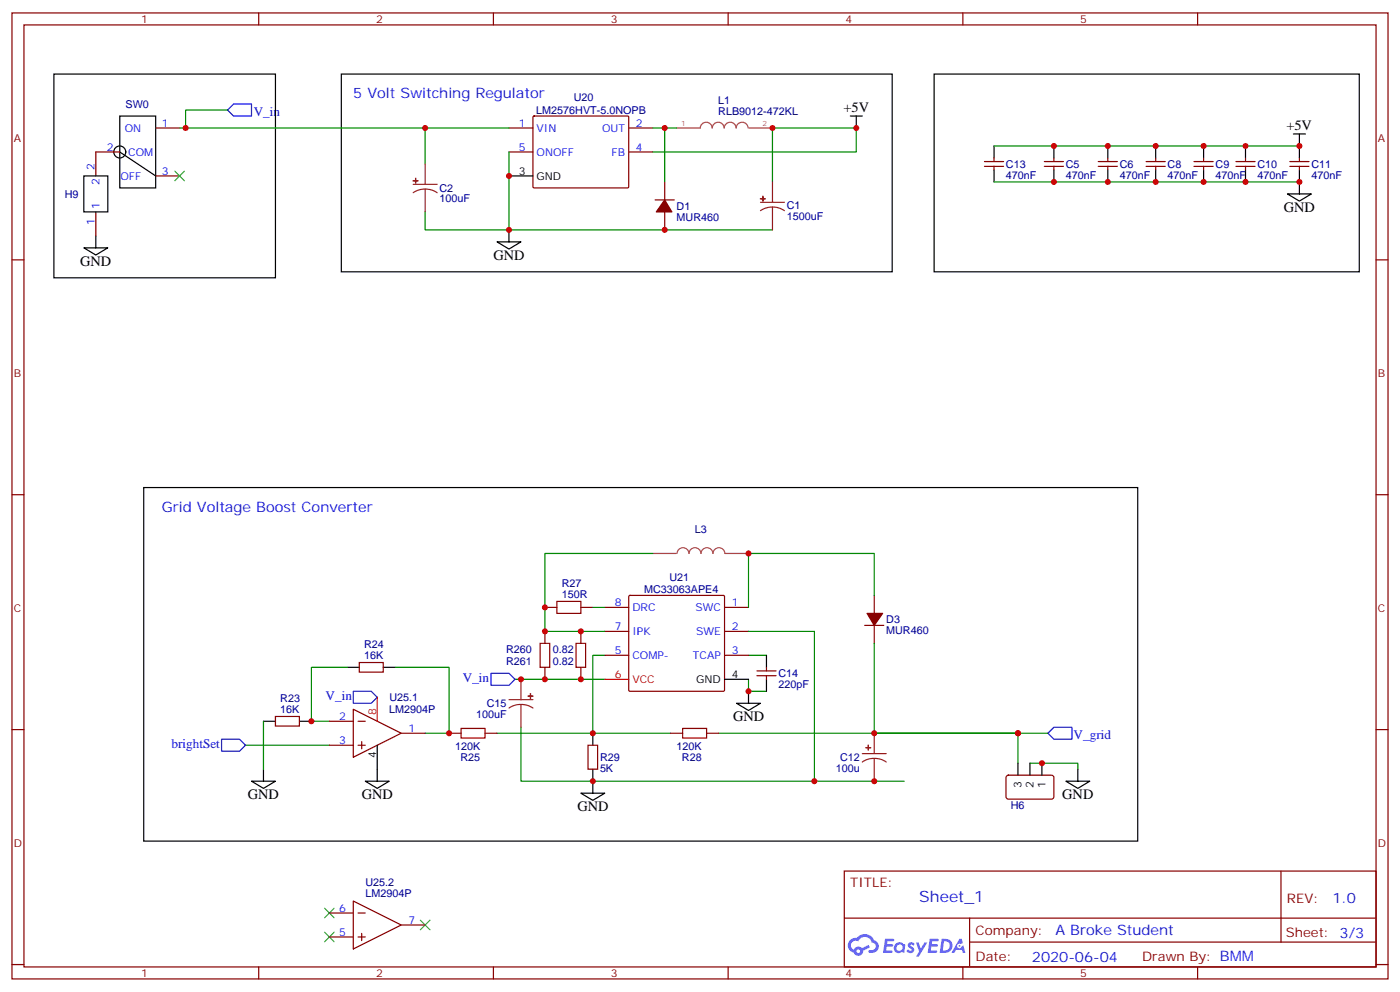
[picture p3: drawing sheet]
<svg xmlns="http://www.w3.org/2000/svg" width="412mm" height="292mm" viewBox="0 0 412 292" stroke-linecap="round" stroke-linejoin="round" font-family="sans-serif">
<g fill="none" stroke="#870000" stroke-width=".35">
<path d="M3.5 3.8h405.4v284.3h-405.4zM7.1 7.3h398.2v277.3h-398.2zM76.2 3.8v3.5M145.3 3.8v3.5M214.5 3.8v3.5M283.6 3.8v3.5M352.8 3.8v3.5M3.5 76.5h3.6M405.3 76.5h3.6M3.5 145.6h3.6M405.3 145.6h3.6M3.5 214.8h3.6"/>
<path d="M405.3 214.8h3.6M248.7 256.4h156.6v28.2h-156.6zM377.3 256.4v20.9M248.7 270.2h156.5M285.6 277.3h119.6M285.6 270.2v14.2M3.5 283.9h3.6M76.2 284.6v3.5M145.3 284.6v3.5M214.5 284.6v3.5M283.6 284.6v3.5M352.8 284.6v3.5"/>
<path d="M405.3 283.9h3.6"/>
</g>
<g fill="#5487ff">
<path d="M267.7 277.6a1.22 1.22 0 0 1 1.7 .2l-.4 .6a.47 .47 0 0 0-.3-.4 .47 .47 0 0 0-.5 .2l.1 .2a1.14 1.14 0 0 1 .8 1.8 1.14 1.14 0 0 1-1.9 0l-.2-.2 .5-.6 .7 .5a.29 .29 0 0 0 .3-.3 .29 .29 0 0 0-.2-.3 1.04 1.04 0 0 1-.6-1.7z"/>
<path d="M260.7 276.3h2.4l.3 .2-.2 .5-1.8 .1-.1 .8h1.5l.3 .4-.3 .4h-1.6l-.2 1.1h1.7l.2 .3-.2 .3-2.6 .1z"/>
<path d="M273.8 276.3h2.4l.3 .2-.1 .5-1.8 .1-.2 .8h1.6l.3 .4-.4 .4h-1.6l-.1 1.1h1.7l.2 .3-.2 .3-2.6 .1z"/>
<path d="M282.6 276.3h.7l.3 1.3-.6 .3a.69 .69 0 0 0-1 .3 .69 .69 0 0 0 .4 .9 .69 .69 0 0 0 .9-.6l.5-.2 .6 2.2h-.8l-.2-.9h-1.8l-.5 .9h-.8z"/>
<path d="M269.8 277.4h.8l.6 1.8 1.1-1.8h.9l-2.6 4.2h-.8l.9-1.5z"/>
<path d="M277.4 276.3l-.6 4.2h1.3a2.11 2.11 0 0 0 2.5-2.1 2.11 2.11 0 0 0-2.5-2.1zM278.1 277.1a1.39 1.39 0 0 1 1.7 1.4 1.39 1.39 0 0 1-1.8 1.3h-.3z"/>
<path d="M263.7 277.9a1.54 1.54 0 0 0-.1 2.2 1.54 1.54 0 0 0 2.2 .1l.6 .3 .3-2.3-.2-.3h-.4a1.49 1.49 0 0 0-2.4 0zM264 278.9a.94 .94 0 0 1 1.8 0 .94 .94 0 0 1-1.8 0z"/>
<path d="M250.4 276.7a2.18 2.18 0 0 0 1.1 3.7 1.44 1.44 0 0 0 1.6 .9 1.44 1.44 0 0 0 1.2-1.4l2-1.1-.5-.7-1.9 1a1.47 1.47 0 0 0-2.4 .4 1.39 1.39 0 0 1-.7-1.9 1.39 1.39 0 0 1 2-.5 2.12 2.12 0 0 1 2.2-1.3 2.12 2.12 0 0 1 1.9 1.7 1.14 1.14 0 0 1 1.1 1.4 1.14 1.14 0 0 1-1.7 .7 .43 .43 0 0 0-.5 .4 .43 .43 0 0 0 .4 .5 1.98 1.98 0 0 0 2.5-1.2 1.98 1.98 0 0 0-1.2-2.6 3.1 3.1 0 0 0-5.3-.6l-.9 .1zM252.3 280a.55 .55 0 0 1 1.1 0 .55 .55 0 0 1-1.1 0z"/>
<circle cx="282.6" cy="278.4" r=".26"/>
</g>
<path d="M68.8 30.6h5.3v3.5h-5.3l-1.8-1.7zM144.6 198.2h5.3l1.8 1.8-1.8 1.7h-5.3zM65.3 217.6h5.3l1.7 1.8-1.7 1.7h-5.3zM104.1 203.5h5.3l1.7 1.7-1.7 1.8h-5.3zM310.4 214.1h5.3v3.5h-5.3l-1.7-1.8z" fill="none" stroke="#00f" stroke-width=".35"/>
<g fill="none" stroke="#000" stroke-width=".35">
<path d="M15.9 21.8h65.2v60h-65.2zM35.3 34.1h10.6v21.2h-10.6zM100.5 21.8h162.3v58.2h-162.3zM250.5 34.1h3.5M252.2 34.1v3.6M275.2 21.8h125.2v58.2h-125.2zM381 39.4h3.5M382.8 39.4v7.1M24.7 51.8h7v10.6h-7zM35.3 44.7l10.6 7.1M149.9 51.8h7.1M292.8 43v3.5"/>
<path d="M292.8 50v3.6M310.4 43v3.5M310.4 50v3.6M326.3 43v3.5M326.3 50v3.6M340.4 43v3.5M340.4 50v3.6M354.5 43v3.5M354.5 50v3.6M366.9 43v3.5M366.9 50v3.6M379.2 57.1h7.1l-3.5 2.1z"/>
<path d="M382.8 50v7.1M24.7 73h7l-3.5 2.1zM28.2 69.4v3.6M146.4 71.2h7.1l-3.6 2.1zM149.9 67.7v3.5M42.3 143.5h292.8v104.1h-292.8zM102.3 196.4h3.5M112.9 196.4h3.5M213.4 200h7.1M225.8 192.9v3.5M225.8 200v3.5M77.6 212.3h3.5"/>
<path d="M88.2 212.3h3.5M111.1 219.4v10.5M174.6 215.8v3.6M217 207h7l-3.5 2.1zM220.5 203.5v3.5M74.1 229.9h7l-3.5 2.2zM77.6 226.4v3.5M107.6 229.9h7.1l-3.6 2.2zM171.1 233.5h7.1l-3.6 2.1zM174.6 226.4v7.1M299.9 224.6v3.6M303.4 224.6v3.6"/>
<path d="M306.9 224.6v3.6M314 229.9h7l-3.5 2.2zM317.5 226.4v3.5"/>
<circle cx="35.3" cy="44.7" r="1.76"/>
</g>
<g fill="none" stroke="#008700" stroke-width=".35">
<path d="M52.9 37.7h72.3M67 32.4h-12.3v5.3M149.9 37.7h-24.7v10.6M192.3 37.7h7M195.8 37.7v15.9M149.9 44.7v23h77.6M192.3 44.7h59.9v-7h-24.7v15.9M292.8 53.6h90M292.8 43h90M125.2 62.4v5.3h24.7M174.6 178.8h3.6M192.3 162.9h-31.8v22.9h17.7"/>
<path d="M220.5 162.9h37v12.4M220.5 162.2v16.6M102.3 196.4h-10.6v15.9h5.3M116.4 196.4h15.9v19.4h-7.1M151.7 200h26.5M178.2 192.9h-3.6v22.9h23M220.5 200v3.5h5.3M220.5 185.8h19.4v44.1M220.5 192.9h5.3M257.5 189.4v26.4M72.3 219.4h24.7M77.6 212.3v14.1"/>
<path d="M146.4 215.8h28.2M153.5 214.1v15.8h112.8M211.7 215.8h97M299.9 215.8v8.8M303.4 224.6h14.1v1.8"/>
</g>
<g fill="none" stroke="#870000" stroke-width=".35">
<path d="M45.9 37.7h7M149.9 37.7h7.1M157 34.3l.3-.2 27.7 .1 .2 .3v20.6l-.3 .2h-27.7l-.2-.3zM185.2 37.7h7.1M35.3 44.7h-7.1v7.1M45.9 51.8h7M149.9 44.7h7.1M185.2 44.7h7.1M193 58.8h5.6M195.8 53.6v5.2M290 49h5.6M290 47.6h5.6"/>
<path d="M292.8 46.5v1.1M292.8 49v1M307.6 49h5.7M307.6 47.6h5.7M310.4 46.5v1.1M310.4 49v1M323.5 49h5.6M323.5 47.6h5.6M326.3 46.5v1.1M326.3 49v1M337.6 49h5.7M337.6 47.6h5.7"/>
<path d="M340.4 46.5v1.1M340.4 49v1M351.7 49h5.7M351.7 47.6h5.7M354.5 46.5v1.1M354.5 49v1M364.1 49h5.6M364.1 47.6h5.6M366.9 46.5v1.1M366.9 49v1M379.9 49h5.7M379.9 47.6h5.7"/>
<path d="M382.8 46.5v1.1M382.8 49v1M28.2 62.4v7M195.8 62.4v5.3M160.5 178.8h3.5M171.1 178.8h3.5M178.2 178.8h7M185.3 175.4l.3-.1h27.7l.1 .3v27.7l-.3 .2-27.7-.1-.2-.3zM213.4 178.8h7.1M257.5 175.3v5.3M105.8 195h7.1v2.8h-7.1zM160.5 185.8v3.6"/>
<path d="M160.5 196.4v3.6M171.1 185.8v3.6M171.1 196.4v3.6M178.2 185.8h7M178.2 192.9h7M213.4 185.8h7.1M213.4 192.9h7.1M223 198.9h5.6M223 197.5h5.6M225.8 196.4v1.1M225.8 198.9v1.1M254.7 184.1h5.6"/>
<path d="M257.5 184.1v5.3M81.1 210.9h7.1v2.8h-7.1zM97 212.3h7.1M97 219.4h7.1M104.1 208.8l14.1 7-14.1 7.1zM105.5 212.3h2.1M105.5 219.4h2.1M106.5 218.3v2.1M118.2 215.8h7M132.3 215.8h3.5M142.9 215.8h3.5M173.2 219.4h2.8v7h-2.8z"/>
<path d="M197.6 215.8h3.5M208.1 215.8h3.6M296.6 228.4l.4-.2h13l.4 .7v5.9l-.7 .4h-12.9l-.5-.7v-5.6zM97 268.7h7.1M97 275.8h7.1M104.1 265.2l14.1 7.1-14.1 7zM105.5 268.7h2.1M105.5 275.8h2.1M106.5 274.7v2.2M118.2 272.3h7"/>
</g>
<path d="M178.2 200h7M111.1 205.2v7.1" fill="none" stroke="#f00" stroke-width=".35"/>
<path d="M164 177h7.1v3.6h-7.1zM159.1 189.4h2.8v7h-2.8zM169.7 189.4h2.8v7h-2.8zM135.8 214.4h7.1v2.8h-7.1zM201.1 214.4h7v2.8h-7z" fill="none" stroke="#a10000" stroke-width=".35"/>
<g fill="none" stroke="#8c2424" stroke-width=".35">
<path d="M121.7 54.3h7.1M125.2 55.7l1.9 .2 1.7 .8M125.2 55.7l-1.8 .2-1.7 .8M125.2 48.3v6M125.2 55.7v6.7M224 59.5h7.1M227.5 53.6v5.9M227.5 61l1.9 .2 1.7 .8M227.5 61l-1.8 .2-1.7 .8M227.5 61v6.7M153.5 200v6M149.9 206h7.1"/>
<path d="M153.5 207.4l-1.9 .2-1.7 .8M153.5 207.4l1.8 .2 1.7 .8M153.5 207.4v6.7M257.5 215.8v6M254 221.8h7.1M257.5 223.2l1.9 .3 1.7 .8M257.5 223.2l-1.8 .3-1.7 .8M257.5 223.2v6.7"/>
</g>
<g fill="#8c2424" stroke="#8c2424" stroke-width=".35">
<path d="M155.6 204.9h1.4z"/>
<path d="M156.2 204.2l.1 1.4z"/>
<path d="M255.1 220.1h1.4z"/>
<path d="M255.8 219.4v1.4z"/>
<path d="M121.7 53.2h1.4z"/>
<path d="M122.4 52.5v1.4z"/>
<path d="M224 58.5h1.4z"/>
<path d="M224.7 57.8l.1 1.4z"/>
</g>
<path d="M199.3 37.7h7a1.76 1.76 0 0 1 1.7-1.7 1.76 1.76 0 0 1 1.8 1.7 1.77 1.77 0 0 1 1.8-1.7 1.77 1.77 0 0 1 1.7 1.7 1.77 1.77 0 0 1 1.8-1.7 1.77 1.77 0 0 1 1.7 1.7 1.77 1.77 0 0 1 1.8-1.7 1.77 1.77 0 0 1 1.8 1.7M220.6 37.7h6.9M192.3 162.9h6.9M199.4 162.9a1.77 1.77 0 0 1 1.8-1.7 1.77 1.77 0 0 1 1.8 1.7 1.77 1.77 0 0 1 1.7-1.7 1.77 1.77 0 0 1 1.8 1.7 1.77 1.77 0 0 1 1.8-1.7 1.77 1.77 0 0 1 1.7 1.7 1.76 1.76 0 0 1 1.8-1.7 1.76 1.76 0 0 1 1.7 1.7h7" fill="none" stroke="#a64a4a" stroke-width=".35"/>
<g fill="#870000" stroke="#870000" stroke-width=".35">
<path d="M195.8 58.8l2.1 3.6h-4.6z"/>
<path d="M255.4 180.6h4.6l-2.5 3.5z"/>
</g>
<path d="M51.5 50.4l2.8 2.8M54.3 50.4l-2.8 2.8M95.6 274.4l2.8 2.8M95.6 267.3l2.8 2.9M98.4 274.4l-2.8 2.8M98.4 267.3l-2.8 2.9M123.8 270.9l2.8 2.8M126.6 270.9l-2.8 2.8" fill="none" stroke="#3c3" stroke-width=".35"/>
<g fill="#c00">
<circle cx="220.5" cy="162.9" r=".88"/>
<circle cx="306.9" cy="224.6" r=".88"/>
<circle cx="257.5" cy="229.9" r=".88"/>
<circle cx="160.5" cy="178.8" r=".88"/>
<circle cx="239.9" cy="229.9" r=".88"/>
<circle cx="160.5" cy="185.8" r=".88"/>
<circle cx="299.9" cy="215.8" r=".88"/>
<circle cx="174.6" cy="215.8" r=".88"/>
<circle cx="91.7" cy="212.3" r=".88"/>
<circle cx="149.9" cy="67.7" r=".88"/>
<circle cx="195.8" cy="67.7" r=".88"/>
<circle cx="160.5" cy="200" r=".88"/>
<circle cx="171.1" cy="200" r=".88"/>
<circle cx="220.5" cy="203.5" r=".88"/>
<circle cx="382.8" cy="43" r=".88"/>
<circle cx="354.5" cy="53.6" r=".88"/>
<circle cx="354.5" cy="43" r=".88"/>
<circle cx="326.3" cy="53.6" r=".88"/>
<circle cx="326.3" cy="43" r=".88"/>
<circle cx="227.5" cy="37.7" r=".88"/>
<circle cx="195.8" cy="37.7" r=".88"/>
<circle cx="149.9" cy="51.8" r=".88"/>
<circle cx="310.4" cy="43" r=".88"/>
<circle cx="310.4" cy="53.6" r=".88"/>
<circle cx="340.4" cy="43" r=".88"/>
<circle cx="340.4" cy="53.6" r=".88"/>
<circle cx="366.9" cy="43" r=".88"/>
<circle cx="366.9" cy="53.6" r=".88"/>
<circle cx="382.8" cy="53.6" r=".88"/>
<circle cx="153.5" cy="200" r=".88"/>
<circle cx="132.3" cy="215.8" r=".88"/>
<circle cx="252.2" cy="37.7" r=".88"/>
<circle cx="174.6" cy="229.9" r=".88"/>
<circle cx="171.1" cy="185.8" r=".88"/>
<circle cx="257.5" cy="215.8" r=".88"/>
<circle cx="125.2" cy="37.7" r=".88"/>
<circle cx="54.7" cy="37.7" r=".88"/>
</g>
<text font-size="4.6" fill="#00f" x="270.8" y="265.4">Sheet_1</text>
<g font-size="4.2" fill="#00f">
<text x="104.1" y="28.9">5 Volt Switching Regulator</text>
<text x="47.6" y="150.6">Grid Voltage Boost Converter</text>
<text x="392.5" y="265.7">1.0</text>
<text x="310.9" y="275.2">A Broke Student</text>
<text x="304" y="283">2020-06-04</text>
</g>
<g font-size="4.2">
<text x="248.5" y="33">+5V</text>
<text x="378.9" y="38.4">+5V</text>
<text x="378.2" y="62.4">GND</text>
<text x="145.3" y="76.5">GND</text>
<text x="23.6" y="78.2">GND</text>
<text x="215.9" y="212.3">GND</text>
<text x="73" y="235.2">GND</text>
<text x="106.5" y="235.2">GND</text>
<text x="170.1" y="238.8">GND</text>
<text x="312.9" y="235.2">GND</text>
</g>
<g font-size="3.9" fill="#00f">
<text x="74.7" y="34.1">V_in</text>
<text x="136.3" y="200.7">V_in</text>
<text x="95.9" y="205.9">V_in</text>
<text x="50.5" y="220.1">brightSet</text>
<text x="316.3" y="217.6">V_grid</text>
</g>
<g font-size="3.9" fill="#800">
<text x="250.5" y="261">TITLE:</text>
<text x="379.1" y="265.7">REV:</text>
<text x="287.4" y="275.2">Company:</text>
<text x="378.7" y="275.8">Sheet: 3/3</text>
<text x="287.4" y="282.9">Date:</text>
<text x="336.4" y="282.9">Drawn By: BMM</text>
</g>
<g font-size="3.2" fill="#800">
<text x="41.6" y="6.8">1</text>
<text x="110.8" y="6.8">2</text>
<text x="179.9" y="6.8">3</text>
<text x="249.1" y="6.8">4</text>
<text x="318.2" y="6.8">5</text>
<text x="4.1" y="41.9">A</text>
<text x="405.9" y="41.9">A</text>
<text x="4.1" y="111.1">B</text>
<text x="405.9" y="111.1">B</text>
<text x="4.1" y="180.2">C</text>
<text x="405.9" y="180.2">C</text>
<text x="4.1" y="249.3">D</text>
<text x="405.9" y="249.3">D</text>
<text x="41.6" y="287.6">1</text>
<text x="110.8" y="287.6">2</text>
<text x="179.9" y="287.6">3</text>
<text x="249.1" y="287.6">4</text>
<text x="318.2" y="287.6">5</text>
</g>
<g font-size="3.2" fill="#000080">
<text x="169" y="29.7">U20</text>
<text x="37" y="31.8">SW0</text>
<text x="158" y="33.5">LM2576HVT-5.0NOPB</text>
<text x="211.6" y="33.8">RLB9012-472KL</text>
<text x="211.6" y="30.6">L1</text>
<text x="296.3" y="52.6">470nF</text>
<text x="296.3" y="49.4">C13</text>
<text x="314" y="52.6">470nF</text>
<text x="314" y="49.4">C5</text>
<text x="329.8" y="52.6">470nF</text>
<text x="329.8" y="49.4">C6</text>
<text x="344" y="52.6">470nF</text>
<text x="344" y="49.4">C8</text>
<text x="358.1" y="52.6">470nF</text>
<text x="358.1" y="49.4">C9</text>
<text x="370.4" y="52.6">470nF</text>
<text x="370.4" y="49.4">C10</text>
<text x="386.3" y="52.6">470nF</text>
<text x="386.3" y="49.4">C11</text>
<text x="19.1" y="58.2">H9</text>
<text x="129.5" y="59.5">100uF</text>
<text x="129.5" y="56.4">C2</text>
<text x="199.3" y="64.9">MUR460</text>
<text x="199.3" y="61.8">D1</text>
<text x="231.8" y="64.8">1500uF</text>
<text x="231.8" y="61.7">C1</text>
<text x="204.7" y="157">L3</text>
<text x="165.5" y="172.8">R27</text>
<text x="197.2" y="171.1">U21</text>
<text x="165.5" y="176">150R</text>
<text x="189.7" y="174.7">MC33063APE4</text>
<text x="261.1" y="183.4">D3</text>
<text x="107.3" y="190.7">R24</text>
<text x="261.1" y="186.6">MUR460</text>
<text x="107.3" y="194">16K</text>
<text x="149.1" y="192.2">R260</text>
<text x="149.1" y="195.8">R261</text>
<text x="162.8" y="195.8">0.82</text>
<text x="162.8" y="192.2">0.82</text>
<text x="229.3" y="202.6">220pF</text>
<text x="229.3" y="199.3">C14</text>
<text x="82.6" y="209.8">16K</text>
<text x="82.6" y="206.6">R23</text>
<text x="114.7" y="210">LM2904P</text>
<text x="114.7" y="206.4">U25.1</text>
<text x="143.4" y="208.1">C15</text>
<text x="140.2" y="211.2">100uF</text>
<text x="134" y="220.8">120K</text>
<text x="199.3" y="220.8">120K</text>
<text x="135.6" y="224">R25</text>
<text x="176.7" y="227.2">5K</text>
<text x="176.7" y="224">R29</text>
<text x="200.9" y="224">R28</text>
<text x="246.2" y="227.2">100u</text>
<text x="247.5" y="224.1">C12</text>
<text x="297.8" y="238.1">H6</text>
<text x="107.6" y="260.8">U25.2</text>
<text x="107.6" y="264.1">LM2904P</text>
</g>
<g font-size="3.2" fill="#00f">
<text x="36.8" y="38.7">ON</text>
<text x="47.6" y="37.3">1</text>
<text x="152.9" y="37.3">1</text>
<text x="158" y="38.7">VIN</text>
<text x="177.4" y="38.7">OUT</text>
<text x="187.3" y="37.3">2</text>
<text x="31.5" y="44.4">2</text>
<text x="37.7" y="45.8">COM</text>
<text x="152.9" y="44.4">5</text>
<text x="158" y="45.8">ONOFF</text>
<text x="180.2" y="45.8">FB</text>
<text x="187.3" y="44.4">4</text>
<text x="27.9" y="50" transform="rotate(-90 27.9 50)">2</text>
<text x="35.5" y="52.8">OFF</text>
<text x="47.6" y="51.4">3</text>
<text x="29.3" y="54.5" transform="rotate(-90 29.3 54.5)">2</text>
<text x="29.3" y="61.7" transform="rotate(-90 29.3 61.7)">1</text>
<text x="27.9" y="66.1" transform="rotate(-90 27.9 66.1)">1</text>
<text x="181.1" y="178.4">8</text>
<text x="186.3" y="179.8">DRC</text>
<text x="204.9" y="179.8">SWC</text>
<text x="215.5" y="178.4">1</text>
<text x="181.1" y="185.5">7</text>
<text x="215.5" y="185.5">2</text>
<text x="186.3" y="186.9">IPK</text>
<text x="205.1" y="186.9">SWE</text>
<text x="181.1" y="192.5">5</text>
<text x="186.3" y="194">COMP-</text>
<text x="204.1" y="194">TCAP</text>
<text x="215.5" y="192.5">3</text>
<text x="99.9" y="211.9">2</text>
<text x="120.3" y="215.5">1</text>
<text x="99.9" y="219">3</text>
<text x="99.9" y="268.4">6</text>
<text x="99.9" y="275.4">5</text>
<text x="120.3" y="271.9">7</text>
</g>
<g font-size="3.2">
<text x="152.9" y="51.4">3</text>
<text x="158" y="52.8">GND</text>
<text x="205.1" y="201">GND</text>
<text x="215.5" y="199.6">4</text>
<text x="110.8" y="223.1" transform="rotate(-90 110.8 223.1)">4</text>
<text x="300.9" y="232" transform="rotate(-90 300.9 232)">3</text>
<text x="304.4" y="232" transform="rotate(-90 304.4 232)">2</text>
<text x="308" y="232" transform="rotate(-90 308 232)">1</text>
</g>
<g font-size="3.2" fill="#f00">
<text x="181.1" y="199.6">6</text>
<text x="186.3" y="201">VCC</text>
<text x="110.8" y="210.5" transform="rotate(-90 110.8 210.5)">8</text>
</g>
<g font-size="2.1" fill="#a54b4b">
<text x="200.6" y="37">1</text>
<text x="224.7" y="37">2</text>
</g>
</svg>
